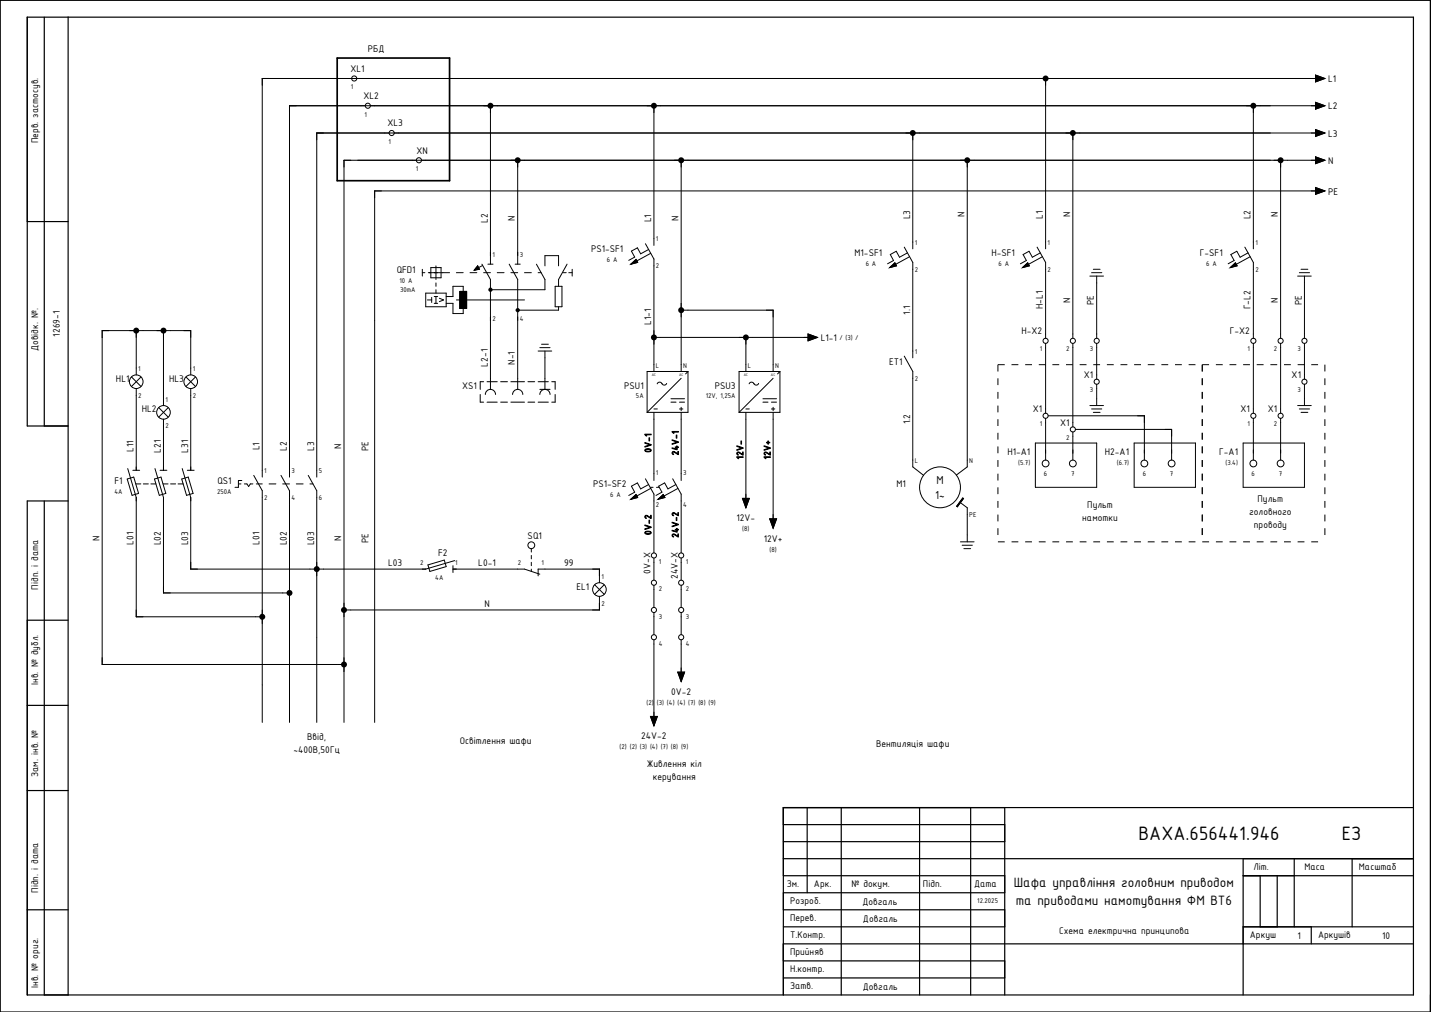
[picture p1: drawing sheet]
<svg xmlns="http://www.w3.org/2000/svg" width="420mm" height="297mm" viewBox="0 0 420 297" stroke-linecap="round" stroke-linejoin="round" font-family="sans-serif">
<g fill="none" stroke="#000" stroke-width=".35">
<path d="M0 0h420v297h-420zM13 5v120M20 5v287M8 65h12M20 125h-12v-120h407v287h-407v-145h12M13 147v145M8 182h12M8 207h12M8 232h12M237 237v25M247 237v55M270 237v55"/>
<path d="M285 237v55M295 237v55M415 237h-185v55M230 252h185M230 242h65M230 247h65M230 257h65M365 257h50M365 252v40M370 257v15M375 257v15M380 252v20"/>
<path d="M397 252v20M8 267h12M230 277h185M230 262h65M230 267h65M230 272h65M365 272h50M385 272v5M230 282h65M230 287h65"/>
</g>
<g fill="none" stroke="#000" stroke-width=".29">
<path d="M144 31v46.5M192 31v41M268 39v34M307 23v50M315 39v60.3M368 31v42M386.2 22l2.8 1-2.8 1zM386.2 30l2.8 1-2.8 1zM386.2 38l2.8 1-2.8 1zM387 23h-310v117M387 31h-302v109M387 39h-294v101"/>
<path d="M152 47v30.5M200 47v62M284 47v90l-3.2 2.4M376 47v52.3M386.2 46l2.8 1-2.8 1zM386.2 55l2.8 1-2.8 1zM387 47h-286v165M387 56h-277v156M124 79v2M126.5 78.5h3v3h-3zM128 78v4M139.2 79.3h.1"/>
<path d="M140.2 78l.5 1-1.5 .3zM141.5 77.5l2.5 4.5v32.3M141.6 77.9l-1.1 .7M143.2 77.5h1.6M149.5 77.5l2.5 4.5v32.3M151.2 77.5h1.5M157.5 77.5l2.5 4.5v3h-16M160 78v-3h4v3M166.5 77.5l-2.5 4.5v2M168 79v2M185.2 77.5l1.5-1.4 .5 .9zM189.5 71.5l2.5 4.5v33"/>
<path d="M190.4 73.2l-2.3 1.3-1-1.8-1.7 1 1 1.8-1.8 .9M191.1 74.3l-4.1 2.3M261.2 78.5l1.5-1.4 .5 .9zM265.5 72.5l2.5 4.5v28M266.4 74.2l-2.3 1.3-1-1.8-1.7 1 1 1.8-1.8 .9M267.1 75.3l-4.1 2.3M300.2 78.5l1.5-1.4 .5 .9zM304.5 72.5l2.5 4.5v22.3M305.4 74.2l-2.3 1.3-1-1.8-1.7 1 1 1.8-1.8 .9M306.1 75.3l-4.1 2.3M321 79h2M361.2 78.5l1.5-1.4 .5 .9z"/>
<path d="M365.5 72.5l2.5 4.5v22.3M366.4 74.2l-2.3 1.3-1-1.8-1.7 1 1 1.8-1.8 .9M367.1 75.3l-4.1 2.3M382 79h2M40 97v13M48 97v22M124 80h.7M125 86h6v4h-6zM125.5 88h1.2M125.8 80h6.2M126.7 87.3v1.5M127.5 89h1"/>
<path d="M127.5 87h1M128 83v1M128 85v1M128 87v2M129 87.5l1.3 .5-1.3 .5M131 89h2v3h3v-1.5M134 80h2M134 88h20M135 85.5h2v5h-2zM136 85.5v-1.5h-3v3h-2M138 80h2M142 80h2"/>
<path d="M146 80h2M150 80h2M154 80h2M158 80h.9M163 84h2v6h-2zM164 90v1h-12M165.2 80h1.1M167 80h1M192 99h46M200 91h27v18M219 99v10M237.3 98l2.7 1-2.7 1z"/>
<path d="M320 81h4M320.5 80h3M322 81v18.3M381 81h4M381.5 80h3M383 81v18.3M38.6 110.6l2.8 2.8M40 114v24M41.4 110.6l-2.8 2.8M46.6 119.6l2.8 2.8M49.4 119.6l-2.8 2.8M54.6 110.6l2.8 2.8"/>
<path d="M56 110v-13h-26v98h71M56 114v24M57.4 110.6l-2.8 2.8M141 115.8v2.2h1M142 112h-1v2.3M142.5 115.8a1.5 1.5 0 0 1 1.5-1.5 1.5 1.5 0 0 1 1.5 1.5M143 118h3M143 112h3M147 118h2M147 112h2M150 118h4M150 112h4"/>
<path d="M150.5 115.8a1.5 1.5 0 0 1 1.5-1.5 1.5 1.5 0 0 1 1.5 1.5M155 118h2M155 112h2M158 118h3M158 112h3M158 103h4M158.5 115.8a1.5 1.5 0 0 1 1.5-1.5 1.5 1.5 0 0 1 1.5 1.5M158.5 114.3h3M158.5 102h3M159 101h2M160 103v11.3M162 112h1v2.3"/>
<path d="M163 115.8v2.2h-1M193 112.7l.7-.5 .7 .5M194.3 112.5l.7 .5 .7-.5M197 118h1.5M197 117h4M199.5 118h1.5M200 119.5v1M200 111l-10 10M202 109l-.7 .7M202 109v12h-12M202 109h-12v12M220 112.7l.7-.5 .7 .5"/>
<path d="M221.3 112.5l.7 .5 .7-.5M224 118h1.5M224 117h4M226.5 118h1.5M227 119.5v1M227 111l-10 10M229 109v12h-12M229 109h-12v12M229 109l-.7 .7M265.5 104.5l2.5 4.5v28l3.2 2.5M307 100.8v20.5M315 100.8v24.5"/>
<path d="M320 119h4M322 100.8v10.5M322 112.8v6.2M368 100.8v20.5M376 100.8v20.5M381 119h4M383 100.8v10.5M383 112.8v6.2M37.5 137.5l2.5 8.5v35h37M39 138h2M45.5 137.5l2.5 8.5v28h37M47 138h2"/>
<path d="M48 123v15M53.5 137.5l2.5 8.5v21h69l8.5-2.5M55 138h2M74.5 139.5l2.5 4.5v68M82.5 139.5l2.5 4.5v68M90.5 139.5l2.5 4.5v68M192 121v20M192 120h1M199.5 120h1M200 121v20M219 121v26M219 120h1"/>
<path d="M226.5 120h1M227 121v32M304 130h18v13h-18zM307 122.8v12.2M307.7 122h28.3v13M315 126.8v8.2M315.7 126h28.3v9M320.5 120h3M321 121h2M333 130h18v13h-18zM365 130h18v13h-18zM368 122.8v12.2"/>
<path d="M376 122.8v12.2M381.5 120h3M382 121h2M37.4 140.6l1.9-.6 1.4 4.8-1.9 .6zM39.9 142h1.4M42.1 142h1.5M44.3 142h1.5M45.4 140.6l1.9-.6 1.4 4.8-1.9 .6zM47.9 142h1.4M50.1 142h1.5M52.3 142h1.5M53.4 140.6l1.9-.6 1.4 4.8-1.9 .6z"/>
<path d="M70 142h.7M71 141h-1v2h-1M71.8 142h.7l.5 .8 .5-.8h.7M75.2 142h1.8M79 142h2M83 142h2M87 142h2M91 142h.9M185.2 146.5l1.5-1.4 .5 .9zM189.5 140.5l2.5 4.5v17.3M190.4 142.2l-2.3 1.3-1-1.8-1.7 1 1 1.8-1.8 .9M191 143h.7"/>
<path d="M191.1 143.3l-4.1 2.3M192.8 143h.7M193.2 146.5l1.5-1.4 .5 .9zM197.5 140.5l2.5 4.5v17.3M198.4 142.2l-2.3 1.3-1-1.8-1.7 1 1 1.8-1.8 .9M199.1 143.3l-4.1 2.3M218 146.3h2l-1 2.7zM226 152.3h2l-1 2.7zM281.8 147.4l2.2 1.6v10M282 159h4M282.7 146.2l.2 .1-1.8 2.4-.2-.1zM125.6 165.8l4.8-1.4 .6 1.9-4.8 1.4z"/>
<path d="M133 167h21l4.5 1.5M133 166v2M156 161v1M156 163v1M156 165v1M156 167v.7M158 169v-2h18v4M174.6 171.6l2.8 2.8M176 175v4h-75M177.4 171.6l-2.8 2.8M192 163.8v6.5M192 171.8v6.5"/>
<path d="M192 179.8v6.5M200 163.8v6.5M200 171.8v6.5M200 179.8v6.5M282.5 160h3M283 161h2M192 187.8v23.2M199 197.3h2l-1 2.7zM200 187.8v10.2M191 210.3h2l-1 2.7z"/>
<circle cx="104" cy="23" r=".75"/>
<circle cx="108" cy="31" r=".75"/>
<circle cx="115" cy="39" r=".75"/>
<circle cx="123" cy="47" r=".75"/>
<circle cx="40" cy="112" r="2"/>
<circle cx="56" cy="112" r="2"/>
<circle cx="307" cy="100" r=".75"/>
<circle cx="315" cy="100" r=".75"/>
<circle cx="322" cy="100" r=".75"/>
<circle cx="322" cy="112" r=".75"/>
<circle cx="368" cy="100" r=".75"/>
<circle cx="376" cy="100" r=".75"/>
<circle cx="383" cy="100" r=".75"/>
<circle cx="383" cy="112" r=".75"/>
<circle cx="48" cy="121" r="2"/>
<circle cx="307" cy="122" r=".75"/>
<circle cx="307" cy="136" r="1"/>
<circle cx="315" cy="126" r=".75"/>
<circle cx="315" cy="136" r="1"/>
<circle cx="336" cy="136" r="1"/>
<circle cx="344" cy="136" r="1"/>
<circle cx="368" cy="136" r="1"/>
<circle cx="368" cy="122" r=".75"/>
<circle cx="376" cy="122" r=".75"/>
<circle cx="376" cy="136" r="1"/>
<circle cx="276" cy="143" r="6"/>
<circle cx="156" cy="160" r="1"/>
<circle cx="176" cy="173" r="2"/>
<circle cx="192" cy="163" r=".75"/>
<circle cx="192" cy="171" r=".75"/>
<circle cx="192" cy="179" r=".75"/>
<circle cx="200" cy="163" r=".75"/>
<circle cx="200" cy="171" r=".75"/>
<circle cx="200" cy="179" r=".75"/>
<circle cx="192" cy="187" r=".75"/>
<circle cx="200" cy="187" r=".75"/>
</g>
<path d="M99 17h33v36h-33z" fill="none" stroke="#000" stroke-width=".5"/>
<g fill="#000">
<circle cx="144" cy="31" r=".88"/>
<circle cx="192" cy="31" r=".88"/>
<circle cx="268" cy="39" r=".88"/>
<circle cx="307" cy="23" r=".88"/>
<circle cx="315" cy="39" r=".88"/>
<circle cx="368" cy="31" r=".88"/>
<circle cx="152" cy="47" r=".88"/>
<circle cx="200" cy="47" r=".88"/>
<circle cx="284" cy="47" r=".88"/>
<circle cx="376" cy="47" r=".88"/>
<circle cx="40" cy="97" r=".87"/>
<circle cx="48" cy="97" r=".87"/>
<circle cx="144" cy="85" r=".63"/>
<circle cx="152" cy="91" r=".63"/>
<circle cx="192" cy="99" r=".87"/>
<circle cx="200" cy="91" r=".87"/>
<circle cx="219" cy="99" r=".88"/>
<circle cx="85" cy="174" r=".88"/>
<circle cx="93" cy="167" r=".87"/>
<circle cx="101" cy="179" r=".88"/>
<circle cx="77" cy="181" r=".88"/>
<circle cx="101" cy="195" r=".88"/>
</g>
<path d="M293 107h60M293 107v52M353 107v52M353 107h36M389 107v52M293 159h60M353 159h36" fill="none" stroke="#000" stroke-width=".29" stroke-dasharray="2 2" stroke-linecap="butt"/>
<g fill="#000" stroke="#000" stroke-width=".29">
<path d="M386.2 22l2.8 1-2.8 1zM386.2 30l2.8 1-2.8 1zM386.2 38l2.8 1-2.8 1zM386.2 46l2.8 1-2.8 1zM386.2 55l2.8 1-2.8 1zM140.2 78l.5 1-1.5 .3zM185.2 77.5l1.5-1.4 .5 .9zM261.2 78.5l1.5-1.4 .5 .9zM300.2 78.5l1.5-1.4 .5 .9zM361.2 78.5l1.5-1.4 .5 .9zM135 85.5h2v5h-2zM237.3 98l2.7 1-2.7 1z"/>
<path d="M185.2 146.5l1.5-1.4 .5 .9zM193.2 146.5l1.5-1.4 .5 .9zM218 146.3h2l-1 2.7zM226 152.3h2l-1 2.7zM282.7 146.2l.2 .1-1.8 2.4-.2-.1zM199 197.3h2l-1 2.7zM191 210.3h2l-1 2.7z"/>
</g>
<g font-size="6.1">
<text x="334.3" y="246.5">ВАХА.656441.946</text>
<text x="394" y="246.5">ЕЗ</text>
</g>
<g font-size="4.3">
<text x="297.7" y="260.4">Шафа управління головним приводом</text>
<text x="298.2" y="265.7">та приводами намотування ФМ ВТ6</text>
</g>
<g font-size="3.7">
<text x="274.9" y="142.1">M</text>
<text x="274.6" y="146.6">1~</text>
</g>
<g font-size="3.1">
<text x="108" y="15.2">РБД</text>
<text x="102.9" y="21.1">XL1</text>
<text x="106.7" y="29.1">XL2</text>
<text x="390" y="24.1">L1</text>
<text x="390" y="32.1">L2</text>
<text x="113.7" y="37.1">XL3</text>
<text x="390" y="40.1">L3</text>
<text x="11.2" y="42" transform="rotate(-90 11.2 42)">Перв. застосув.</text>
<text x="122.3" y="45.1">XN</text>
<text x="390" y="48.1">N</text>
<text x="390" y="57.1">PE</text>
<text x="143.2" y="65.4" transform="rotate(-90 143.2 65.4)">L2</text>
<text x="151.2" y="64.8" transform="rotate(-90 151.2 64.8)">N</text>
<text x="191.2" y="65.2" transform="rotate(-90 191.2 65.2)">L1</text>
<text x="199.2" y="64.8" transform="rotate(-90 199.2 64.8)">N</text>
<text x="267.2" y="64.4" transform="rotate(-90 267.2 64.4)">L3</text>
<text x="283.2" y="63.8" transform="rotate(-90 283.2 63.8)">N</text>
<text x="306.2" y="64.2" transform="rotate(-90 306.2 64.2)">L1</text>
<text x="314.2" y="63.8" transform="rotate(-90 314.2 63.8)">N</text>
<text x="367.2" y="64.4" transform="rotate(-90 367.2 64.4)">L2</text>
<text x="375.2" y="63.8" transform="rotate(-90 375.2 63.8)">N</text>
<text x="173.5" y="74">PS1-SF1</text>
<text x="250.9" y="75">M1-SF1</text>
<text x="291.1" y="75">Н-SF1</text>
<text x="352.3" y="75">Г-SF1</text>
<text x="116.5" y="80">QFD1</text>
<text x="314.2" y="88.8" transform="rotate(-90 314.2 88.8)">N</text>
<text x="321.2" y="89.5" transform="rotate(-90 321.2 89.5)">PE</text>
<text x="375.2" y="88.8" transform="rotate(-90 375.2 88.8)">N</text>
<text x="382.2" y="89.5" transform="rotate(-90 382.2 89.5)">PE</text>
<text x="191.2" y="95.4" transform="rotate(-90 191.2 95.4)">L1-1</text>
<text x="267.2" y="92.3" transform="rotate(-90 267.2 92.3)">1.1</text>
<text x="306.2" y="90.7" transform="rotate(-90 306.2 90.7)">Н-L1</text>
<text x="367.2" y="90.8" transform="rotate(-90 367.2 90.8)">Г-L2</text>
<text x="17.6" y="98.8" transform="rotate(-90 17.6 98.8)">1269-1</text>
<text x="241" y="100.1">L1-1</text>
<text x="299.9" y="98">Н-X2</text>
<text x="361.1" y="98">Г-X2</text>
<text x="11.2" y="103" transform="rotate(-90 11.2 103)">Довідк. №.</text>
<text x="143.2" y="107.6" transform="rotate(-90 143.2 107.6)">L2-1</text>
<text x="151.2" y="107" transform="rotate(-90 151.2 107)">N-1</text>
<text x="261.1" y="107">ET1</text>
<text x="34.1" y="112">HL1</text>
<text x="49.7" y="112">HL3</text>
<text x="318.2" y="111">X1</text>
<text x="379.2" y="111">X1</text>
<text x="135.7" y="114">XS1</text>
<text x="183.3" y="114">PSU1</text>
<text x="209.9" y="114">PSU3</text>
<text x="41.7" y="121">HL2</text>
<text x="267.2" y="124.5" transform="rotate(-90 267.2 124.5)">1.2</text>
<text x="303.2" y="121">X1</text>
<text x="311.2" y="125">X1</text>
<text x="364.2" y="121">X1</text>
<text x="372.2" y="121">X1</text>
<text x="100.2" y="131.8" transform="rotate(-90 100.2 131.8)">N</text>
<text x="39.2" y="132.7" transform="rotate(-90 39.2 132.7)">L11</text>
<text x="47.2" y="132.9" transform="rotate(-90 47.2 132.9)">L21</text>
<text x="55.2" y="132.9" transform="rotate(-90 55.2 132.9)">L31</text>
<text x="76.2" y="132.2" transform="rotate(-90 76.2 132.2)">L1</text>
<text x="84.2" y="132.4" transform="rotate(-90 84.2 132.4)">L2</text>
<text x="92.2" y="132.4" transform="rotate(-90 92.2 132.4)">L3</text>
<text x="108.2" y="132.5" transform="rotate(-90 108.2 132.5)">РЕ</text>
<text x="295.8" y="133.5">Н1-A1</text>
<text x="324.4" y="133.5">Н2-A1</text>
<text x="358" y="133.5">Г-A1</text>
<text x="33.6" y="142">F1</text>
<text x="63.9" y="142">QS1</text>
<text x="174.1" y="143">PS1-SF2</text>
<text x="263.2" y="143">M1</text>
<text x="319.3" y="149.2">Пульт</text>
<text x="369.3" y="147.4">Пульт</text>
<text x="216.2" y="153">12V-</text>
<text x="317.8" y="153">намотки</text>
<text x="366.8" y="151.1">головного</text>
<text x="368.2" y="154.9">проводу</text>
<text x="29.2" y="158.8" transform="rotate(-90 29.2 158.8)">N</text>
<text x="39.2" y="159.9" transform="rotate(-90 39.2 159.9)">L01</text>
<text x="47.2" y="160.1" transform="rotate(-90 47.2 160.1)">L02</text>
<text x="55.2" y="160.1" transform="rotate(-90 55.2 160.1)">L03</text>
<text x="76.2" y="159.9" transform="rotate(-90 76.2 159.9)">L01</text>
<text x="84.2" y="160.1" transform="rotate(-90 84.2 160.1)">L02</text>
<text x="92.2" y="160.1" transform="rotate(-90 92.2 160.1)">L03</text>
<text x="100.2" y="158.8" transform="rotate(-90 100.2 158.8)">N</text>
<text x="108.2" y="159.5" transform="rotate(-90 108.2 159.5)">РЕ</text>
<text x="154.9" y="158.1">SQ1</text>
<text x="224.2" y="159">12V+</text>
<text x="113.9" y="166.2">L03</text>
<text x="128.6" y="163.1">F2</text>
<text x="140.4" y="166.2">L0-1</text>
<text x="165.6" y="166.2">99</text>
<text x="11.2" y="173" transform="rotate(-90 11.2 173)">Підп. і дата</text>
<text x="169.3" y="173">EL1</text>
<text x="191" y="168.3" transform="rotate(-90 191 168.3)">0V-X</text>
<text x="199" y="169.9" transform="rotate(-90 199 169.9)">24V-X</text>
<text x="142.2" y="178.2">N</text>
<text x="11.2" y="201" transform="rotate(-90 11.2 201)">Інв. № дубл.</text>
<text x="197" y="204">0V-2</text>
<text x="86.1" y="221">~400В,50Гц</text>
<text x="90.2" y="217.2">Ввід,</text>
<text x="135" y="218.2">Освітлення шафи</text>
<text x="188.3" y="217">24V-2</text>
<text x="257.3" y="219.1">Вентиляція шафи</text>
<text x="189.9" y="225.2">Живлення кіл</text>
<text x="11.2" y="228" transform="rotate(-90 11.2 228)">Зам. інв. №</text>
<text x="191.7" y="229">керування</text>
<text x="368" y="255.2">Літ.</text>
<text x="383" y="255.2">Маса</text>
<text x="399" y="255.2">Масштаб</text>
<text x="11.2" y="262" transform="rotate(-90 11.2 262)">Підп. і дата</text>
<text x="231" y="260.2">Зм.</text>
<text x="239" y="260.2">Арк.</text>
<text x="250" y="260.2">№ докум.</text>
<text x="271" y="260.2">Підп.</text>
<text x="286" y="260.2">Дата</text>
<text x="232" y="265.2">Розроб.</text>
<text x="253.2" y="265.6">Довгаль</text>
<text x="232" y="270.2">Перев.</text>
<text x="232" y="275.2">Т.Контр.</text>
<text x="253.4" y="270.7">Довгаль</text>
<text x="311" y="274.2">Схема електрична принципова</text>
<text x="367" y="275.2">Аркуш</text>
<text x="381" y="275.6">1</text>
<text x="387" y="275.2">Аркушів</text>
<text x="405.8" y="275.6">10</text>
<text x="232" y="280.2">Прийняв</text>
<text x="232" y="285.2">Н.контр.</text>
<text x="11.2" y="290" transform="rotate(-90 11.2 290)">Інв. № ориг.</text>
<text x="232" y="290.2">Затв.</text>
<text x="253.3" y="290.5">Довгаль</text>
</g>
<g font-size="2.9">
<text x="191.2" y="132.8" transform="rotate(-90 191.2 132.8)">0V-1</text>
<text x="199.2" y="133.6" transform="rotate(-90 199.2 133.6)">24V-1</text>
<text x="218.2" y="134.8" transform="rotate(-90 218.2 134.8)">12V-</text>
<text x="226.2" y="134.8" transform="rotate(-90 226.2 134.8)">12V+</text>
<text x="191.2" y="157" transform="rotate(-90 191.2 157)">0V-2</text>
<text x="199.2" y="157.8" transform="rotate(-90 199.2 157.8)">24V-2</text>
</g>
<g font-size="2.2">
<text x="103" y="26.2">1</text>
<text x="107" y="34.2">1</text>
<text x="114" y="42.2">1</text>
<text x="122" y="50.2">1</text>
<text x="192.6" y="70.9">1</text>
<text x="268.6" y="71.9">1</text>
<text x="307.6" y="71.9">1</text>
<text x="368.6" y="71.9">1</text>
<text x="144.6" y="75.5">1</text>
<text x="152.6" y="75.5">3</text>
<text x="178.2" y="77">6 A</text>
<text x="254.2" y="78">6 A</text>
<text x="293.2" y="78">6 A</text>
<text x="354.2" y="78">6 A</text>
<text x="117.3" y="83">10 A</text>
<text x="192.6" y="78.8">2</text>
<text x="268.6" y="79.8">2</text>
<text x="307.6" y="79.8">2</text>
<text x="368.6" y="79.8">2</text>
<text x="117.5" y="85.7">30mA</text>
<text x="144.6" y="94.2">2</text>
<text x="152.6" y="94.2">4</text>
<text x="246.5" y="99.8">/ (3) /</text>
<text x="192.6" y="107.9">L</text>
<text x="200.6" y="107.9">N</text>
<text x="219.6" y="107.9">L</text>
<text x="227.6" y="107.9">N</text>
<text x="268.6" y="103.9">1</text>
<text x="305.3" y="103">1</text>
<text x="313" y="103">2</text>
<text x="320" y="103">3</text>
<text x="366.3" y="103">1</text>
<text x="374" y="103">2</text>
<text x="381" y="103">3</text>
<text x="40.6" y="108.9">1</text>
<text x="56.6" y="108.9">1</text>
<text x="268.6" y="111.8">2</text>
<text x="40.6" y="116.8">2</text>
<text x="48.6" y="117.9">1</text>
<text x="56.6" y="116.8">2</text>
<text x="186.7" y="117">5А</text>
<text x="207.2" y="117">12V, 1,25А</text>
<text x="320" y="115">3</text>
<text x="381" y="115">3</text>
<text x="48.6" y="125.8">2</text>
<text x="305.3" y="125">1</text>
<text x="366.3" y="125">1</text>
<text x="374" y="125">2</text>
<text x="313" y="129">2</text>
<text x="268.6" y="135.9">L</text>
<text x="284.6" y="135.9">N</text>
<text x="299" y="136.4">(5.7)</text>
<text x="328" y="136.4">(6.7)</text>
<text x="359.8" y="136.4">(3.4)</text>
<text x="77.6" y="138.9">1</text>
<text x="85.6" y="138.9">3</text>
<text x="93.6" y="138.9">5</text>
<text x="192.6" y="139.5">1</text>
<text x="200.6" y="139.5">3</text>
<text x="306.5" y="139.7">6</text>
<text x="314.5" y="139.7">7</text>
<text x="335.5" y="139.7">6</text>
<text x="343.5" y="139.7">7</text>
<text x="367.5" y="139.7">6</text>
<text x="375.5" y="139.7">7</text>
<text x="33.6" y="145">4А</text>
<text x="63.7" y="145">250A</text>
<text x="77.6" y="146.8">2</text>
<text x="85.6" y="146.8">4</text>
<text x="93.6" y="146.8">6</text>
<text x="179.2" y="146">6 A</text>
<text x="192.6" y="148.7">2</text>
<text x="200.6" y="148.7">4</text>
<text x="217.9" y="155.9">(8)</text>
<text x="284.6" y="151.8">PE</text>
<text x="225.9" y="161.9">(8)</text>
<text x="123.4" y="165.9">2</text>
<text x="133.6" y="165.9">1</text>
<text x="152" y="166">2</text>
<text x="159" y="166">1</text>
<text x="193.4" y="165.6">1</text>
<text x="201.4" y="165.6">1</text>
<text x="127.8" y="170.2">4А</text>
<text x="176.6" y="169.9">1</text>
<text x="193.4" y="173.6">2</text>
<text x="201.4" y="173.6">2</text>
<text x="176.6" y="177.8">2</text>
<text x="193.4" y="181.6">3</text>
<text x="201.4" y="181.6">3</text>
<text x="193.4" y="189.6">4</text>
<text x="201.4" y="189.6">4</text>
<text x="189.8" y="206.9">(2) (3) (4) (4) (7) (8) (9)</text>
<text x="181.9" y="219.9">(2) (2) (3) (4) (7) (8) (9)</text>
<text x="286.9" y="265.1">12.2025</text>
</g>
<g font-size="1.2">
<text x="191.4" y="110.5">AC</text>
<text x="199.4" y="110.5">AC</text>
<text x="218.4" y="110.5">AC</text>
<text x="226.4" y="110.5">AC</text>
</g>
</svg>
